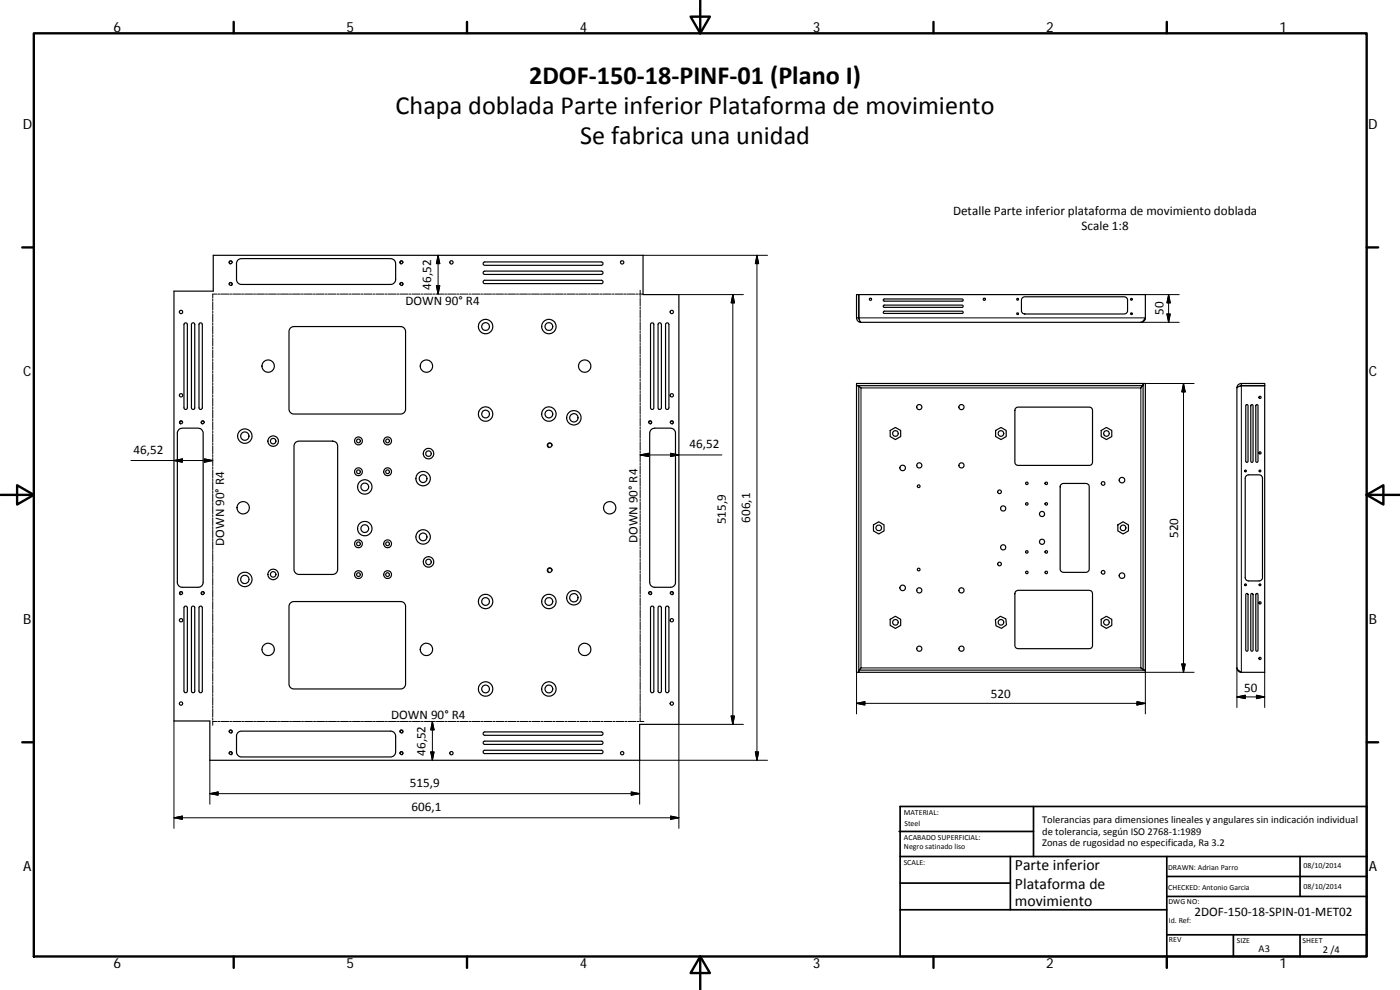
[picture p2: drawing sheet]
<svg xmlns="http://www.w3.org/2000/svg" width="420mm" height="297mm" viewBox="0 0 420 297" stroke-linecap="round" stroke-linejoin="round" font-family="sans-serif">
<g fill="none" stroke="#000" stroke-width=".36">
<path d="M71.4 78l1.1-.4h44.7a1.48 1.48 0 0 1 1.5 1.5v4.7a1.52 1.52 0 0 1-1.5 1.5h-44.7a1.48 1.48 0 0 1-1.5-1.5v-5zM145.1 78.7l35.4-.1a.51 .51 0 0 1 .5 .5 .51 .51 0 0 1-.5 .5h-35l-.5-.2zM52.2 87.4h11.8v-10.8h129v11.8h10.7v128.9h-11.7v10.8h-129v-11.8h-10.8zM55.3 97l.7-.1 .2 .4v25a.51 .51 0 0 1-.5 .6 .51 .51 0 0 1-.5-.6zM57.7 96.9h.6l.2 .4v25a.5 .5 0 0 1-.5 .6 .5 .5 0 0 1-.5-.6v-25zM59.8 97l.7-.1 .2 .4v25a.5 .5 0 0 1-.5 .6 .5 .5 0 0 1-.5-.6zM87.2 98.4l1-.4h32a1.48 1.48 0 0 1 1.5 1.5v23.2a1.45 1.45 0 0 1-1.5 1.5h-32a1.45 1.45 0 0 1-1.5-1.5v-23.2zM145.1 84.2l35.4-.1a.5 .5 0 0 1 .5 .5 .5 .5 0 0 1-.5 .5h-35l-.5-.2zM145.1 81.4l35.4-.1a.5 .5 0 0 1 .5 .5 .5 .5 0 0 1-.5 .5h-35l-.5-.2zM195.4 97l.6-.1 .2 .4v25a.5 .5 0 0 1-.5 .6 .5 .5 0 0 1-.5-.6zM197.6 97.1a.5 .5 0 0 1 .5-.2 .5 .5 0 0 1 .4 .4v25a.5 .5 0 0 1-.5 .6 .5 .5 0 0 1-.5-.6zM199.9 97l.6-.1 .3 .4v25a.51 .51 0 0 1-.6 .6 .51 .51 0 0 1-.5-.6z"/>
<path d="M257.1 95.4h.6M257.1 95.4a1.34 1.34 0 0 0 1.3 1.3l-.5-.9M257.7 95.4l.2 .4M257.7 88.4l.1 7M257.8 95.4l.1 .4M258.4 96.7h84M265.2 93.5l23.5-.1a.34 .34 0 0 1 .4 .3 .34 .34 0 0 1-.4 .3h-23.3l-.3-.1zM265.2 91.6l23.5-.1a.34 .34 0 0 1 .4 .4 .34 .34 0 0 1-.4 .3h-23.3l-.3-.1zM265.2 89.8l23.5-.1a.33 .33 0 0 1 .4 .3 .33 .33 0 0 1-.4 .4h-23.3l-.3-.2zM306.9 89.3l.7-.3 30 .1 .8 .7v3.7l-.4 .5-.6 .2h-29.8l-.7-.2-.3-.5-.1-3.5zM343.7 95.4l-.8 1.1-.5 .2M343.7 95.4v-7h-86.6v7"/>
<path d="M343.7 95.4a1.37 1.37 0 0 1-1.3 1.3M257.1 115.7h.6M257.7 115.7v86M257.7 115.7l.7 .7-.6-.4M343.1 115.3v-.2v.6l-.7 .7 .4-.6M343.1 115.7h-86h.1M343.1 115.1h.6v86.6h-86.6v-86.6h86v85.9M371.2 116.4v84M372.5 115.7h7M372.5 115.7l-.4 .2M372.5 115.1a1.3 1.3 0 0 0-1.3 1.3l.9-.5M372.5 115.1h7v86.6h-7"/>
<path d="M372.5 115.1v.6M379.5 115.7l-7.4 .2M53.6 128.9l1.1-.4h4.8a1.52 1.52 0 0 1 1.5 1.5v44.7a1.45 1.45 0 0 1-1.5 1.5h-4.8a1.45 1.45 0 0 1-1.5-1.5v-44.7zM88.7 132.8l1-.4h10.1a1.48 1.48 0 0 1 1.5 1.5v37a1.56 1.56 0 0 1-1.5 1.5h-10.1a1.52 1.52 0 0 1-1.5-1.5v-37zM195.4 128.9l1.1-.4h4.7a1.52 1.52 0 0 1 1.5 1.5v44.7a1.45 1.45 0 0 1-1.5 1.5h-4.7a1.48 1.48 0 0 1-1.5-1.5v-44.7zM267.2 129.2l1.5-1 1.6 1v1.8l-1.6 .9-1.5-.9zM298.8 129.2l1.6-1 1.6 1v1.8l-1.6 .9-1.6-.9zM304.8 122.5l.8-.3h21.3l.6 .2 .4 .7v15.6l-.2 .6-.8 .3h-21.8l-.4-.5-.1-.4v-15.6zM330.5 129.2l1.6-1 1.6 1v1.8l-1.6 .9-1.6-.9zM374 121.5l.3-.1 .3 .3v16.7a.34 .34 0 0 1-.4 .3 .34 .34 0 0 1-.3-.3zM375.5 121.5l.3-.1 .3 .3v16.7a.34 .34 0 0 1-.4 .3 .34 .34 0 0 1-.3-.3zM377 121.5l.3-.1 .2 .3v16.7a.33 .33 0 0 1-.3 .3 .33 .33 0 0 1-.3-.3z"/>
<path d="M262.1 157.5l1.6-1 1.6 1v1.8l-1.6 .9-1.6-.9zM318.4 145.4l.8-.3h6.7l.9 .5 .1 25.1-.2 .6-.6 .4h-7.2l-.7-.8v-24.8zM335.5 157.5l1.5-1 1.7 1v1.8l-1.7 .9-1.5-.9zM374.1 142.7l.6-.2h3.4l.8 .8v30l-.2 .6-.6 .4h-3.6l-.8-.8v-30zM304.8 177.5l.8-.4h21.3l.6 .3 .4 .7v15.5l-.2 .6-.8 .4h-21.3l-.6-.2-.4-.8v-15.5zM374 178.1h.3l.3 .3v16.7a.34 .34 0 0 1-.4 .3 .34 .34 0 0 1-.3-.3zM375.5 178.1h.3l.3 .3v16.6a.34 .34 0 0 1-.4 .4 .34 .34 0 0 1-.3-.3zM377 178.1h.3l.2 .3v16.7a.33 .33 0 0 1-.3 .3 .33 .33 0 0 1-.3-.3zM55.5 181.9h.5l.2 .4v25a.51 .51 0 0 1-.5 .5 .51 .51 0 0 1-.5-.5v-25zM57.7 181.9h.5l.3 .4v25a.5 .5 0 0 1-.5 .5 .5 .5 0 0 1-.5-.5v-25zM60 181.9h.5l.2 .4v25a.5 .5 0 0 1-.5 .5 .5 .5 0 0 1-.5-.5v-25zM87.2 180.9l1-.4h32a1.45 1.45 0 0 1 1.5 1.5v23.2a1.45 1.45 0 0 1-1.5 1.5h-32a1.45 1.45 0 0 1-1.5-1.5v-23.2z"/>
<path d="M195.5 181.9h.5l.2 .4v25a.5 .5 0 0 1-.5 .5 .5 .5 0 0 1-.5-.5v-25zM197.7 181.9h.5l.3 .4v25a.5 .5 0 0 1-.5 .5 .5 .5 0 0 1-.5-.5v-25zM200 181.9h.5l.3 .4v25a.51 .51 0 0 1-.6 .5 .51 .51 0 0 1-.5-.5v-25zM267.2 185.8l1.5-.9 1.6 .9v1.8l-1.6 1-1.5-1zM298.7 186l1.5-1.1 1.7 .8 .2 1.8-1.5 1-1.7-.7zM330.5 185.8l1.6-.9 1.6 .9v1.8l-1.6 1-1.6-1zM71.4 219.8l1.1-.4h44.7a1.48 1.48 0 0 1 1.5 1.5v4.7a1.56 1.56 0 0 1-1.5 1.5h-44.7a1.52 1.52 0 0 1-1.5-1.5v-5zM145.1 219.7l35.4-.1a.51 .51 0 0 1 .5 .5 .51 .51 0 0 1-.5 .5h-35l-.5-.2zM257.8 201.1h85.9M257.8 201.5l-.1 .2M258 200.9l.4-.5-.6 .7v.6M343 200.8l-.6-.4 .7 .6h.6"/>
<path d="M343.5 201l.2 .1M371.2 200.4l.4 .7 .9 .6M371.2 200.4a1.34 1.34 0 0 0 1.3 1.3M145.1 222.5l35.4-.1a.49 .49 0 0 1 .5 .5 .49 .49 0 0 1-.5 .5h-35l-.5-.3zM145.1 225.2l35.4-.1a.5 .5 0 0 1 .5 .5 .5 .5 0 0 1-.5 .5h-35l-.5-.3z"/>
<circle cx="69.2" cy="78.7" r=".4"/>
<circle cx="120.5" cy="78.7" r=".4"/>
<circle cx="135.5" cy="78.7" r=".5"/>
<circle cx="186.7" cy="78.7" r=".5"/>
<circle cx="54.3" cy="93.6" r=".51"/>
<circle cx="69.2" cy="85.2" r=".4"/>
<circle cx="120.5" cy="85.2" r=".4"/>
<circle cx="145.7" cy="98" r="1.18"/>
<circle cx="145.7" cy="98" r="2.15"/>
<circle cx="164.7" cy="98" r="1.18"/>
<circle cx="164.7" cy="98" r="2.16"/>
<circle cx="201.6" cy="93.6" r=".51"/>
<circle cx="261.2" cy="89.8" r=".33"/>
<circle cx="295.4" cy="89.8" r=".33"/>
<circle cx="305.4" cy="89.8" r=".27"/>
<circle cx="305.4" cy="94.1" r=".26"/>
<circle cx="339.6" cy="89.8" r=".27"/>
<circle cx="339.6" cy="94.1" r=".26"/>
<circle cx="54.3" cy="118.6" r=".5"/>
<circle cx="80.5" cy="109.8" r="1.86"/>
<circle cx="128" cy="109.8" r="1.86"/>
<circle cx="175.5" cy="109.8" r="1.86"/>
<circle cx="201.6" cy="118.6" r=".5"/>
<circle cx="378.1" cy="119.2" r=".34"/>
<circle cx="54.3" cy="126.7" r=".4"/>
<circle cx="60.8" cy="126.7" r=".4"/>
<circle cx="73.5" cy="130.9" r="2.16"/>
<circle cx="73.5" cy="130.9" r="1.25"/>
<circle cx="82" cy="132.4" r="1.57"/>
<circle cx="82" cy="132.4" r=".83"/>
<circle cx="107.6" cy="132.3" r=".56"/>
<circle cx="107.6" cy="132.3" r="1.18"/>
<circle cx="116.3" cy="132.3" r=".56"/>
<circle cx="116.3" cy="132.3" r="1.18"/>
<circle cx="128.6" cy="136.1" r=".83"/>
<circle cx="128.6" cy="136.1" r="1.58"/>
<circle cx="145.7" cy="124.2" r="2.15"/>
<circle cx="145.7" cy="124.2" r="1.16"/>
<circle cx="164.7" cy="124.2" r="2.16"/>
<circle cx="164.7" cy="124.2" r="1.16"/>
<circle cx="165" cy="133.6" r=".63"/>
<circle cx="172.2" cy="125.4" r="1.24"/>
<circle cx="172.2" cy="125.4" r="2.17"/>
<circle cx="195.1" cy="126.7" r=".4"/>
<circle cx="201.6" cy="126.7" r=".41"/>
<circle cx="268.7" cy="130.1" r=".84"/>
<circle cx="275.9" cy="139.6" r=".77"/>
<circle cx="275.9" cy="122.1" r=".77"/>
<circle cx="288.5" cy="139.6" r=".77"/>
<circle cx="288.6" cy="122.1" r=".78"/>
<circle cx="300.4" cy="130.1" r=".84"/>
<circle cx="332.1" cy="130.1" r=".84"/>
<circle cx="378.1" cy="135.9" r=".33"/>
<circle cx="73" cy="152.3" r="1.85"/>
<circle cx="107.6" cy="141.6" r=".56"/>
<circle cx="107.6" cy="141.5" r="1.18"/>
<circle cx="109.5" cy="158.6" r="1.16"/>
<circle cx="109.5" cy="146.1" r="1.16"/>
<circle cx="109.5" cy="158.6" r="2.16"/>
<circle cx="109.5" cy="146.1" r="2.16"/>
<circle cx="116.3" cy="141.5" r=".56"/>
<circle cx="116.3" cy="141.5" r="1.18"/>
<circle cx="127" cy="143.6" r="1.16"/>
<circle cx="127" cy="143.6" r="2.16"/>
<circle cx="183" cy="152.3" r="1.85"/>
<circle cx="263.7" cy="158.4" r=".84"/>
<circle cx="270.9" cy="140.4" r=".83"/>
<circle cx="275.7" cy="145.9" r=".42"/>
<circle cx="300" cy="147.6" r=".55"/>
<circle cx="301.1" cy="152.6" r=".78"/>
<circle cx="308.2" cy="151.2" r=".37"/>
<circle cx="308.2" cy="145" r=".37"/>
<circle cx="312.7" cy="154.2" r=".77"/>
<circle cx="314" cy="151.2" r=".38"/>
<circle cx="314" cy="145" r=".38"/>
<circle cx="331.1" cy="145.1" r=".55"/>
<circle cx="336.7" cy="144" r=".84"/>
<circle cx="337" cy="158.4" r=".84"/>
<circle cx="373.8" cy="141.3" r=".27"/>
<circle cx="378.1" cy="141.3" r=".27"/>
<circle cx="54.4" cy="178" r=".41"/>
<circle cx="60.8" cy="178" r=".4"/>
<circle cx="73.5" cy="173.9" r="2.17"/>
<circle cx="73.5" cy="173.8" r="1.26"/>
<circle cx="82" cy="172.3" r="1.57"/>
<circle cx="82" cy="172.3" r=".83"/>
<circle cx="107.6" cy="163.2" r=".56"/>
<circle cx="107.6" cy="172.4" r=".56"/>
<circle cx="107.6" cy="172.4" r="1.16"/>
<circle cx="107.6" cy="163.2" r="1.18"/>
<circle cx="116.3" cy="172.4" r=".56"/>
<circle cx="116.3" cy="163.2" r=".56"/>
<circle cx="116.3" cy="172.4" r="1.16"/>
<circle cx="116.3" cy="163.2" r="1.18"/>
<circle cx="127" cy="161.1" r="2.16"/>
<circle cx="127" cy="161.1" r="1.16"/>
<circle cx="128.6" cy="168.6" r=".83"/>
<circle cx="128.6" cy="168.6" r="1.58"/>
<circle cx="165" cy="171.1" r=".62"/>
<circle cx="172.2" cy="179.4" r="1.24"/>
<circle cx="172.2" cy="179.4" r="2.17"/>
<circle cx="195.1" cy="178" r=".41"/>
<circle cx="201.6" cy="178" r=".41"/>
<circle cx="270.9" cy="176.4" r=".83"/>
<circle cx="275.7" cy="170.9" r=".41"/>
<circle cx="275.9" cy="177.1" r=".76"/>
<circle cx="288.5" cy="177.1" r=".77"/>
<circle cx="300" cy="169.2" r=".55"/>
<circle cx="301.1" cy="164.2" r=".78"/>
<circle cx="308.2" cy="171.8" r=".37"/>
<circle cx="308.2" cy="165.6" r=".37"/>
<circle cx="312.7" cy="162.6" r=".77"/>
<circle cx="314" cy="171.8" r=".38"/>
<circle cx="314" cy="165.6" r=".38"/>
<circle cx="331.1" cy="171.7" r=".55"/>
<circle cx="336.7" cy="172.7" r=".83"/>
<circle cx="373.8" cy="175.5" r=".27"/>
<circle cx="378.1" cy="175.5" r=".27"/>
<circle cx="54.3" cy="186.1" r=".5"/>
<circle cx="80.5" cy="194.9" r="1.84"/>
<circle cx="128" cy="194.9" r="1.85"/>
<circle cx="145.7" cy="180.5" r="1.17"/>
<circle cx="145.7" cy="180.5" r="2.15"/>
<circle cx="164.7" cy="180.5" r="1.17"/>
<circle cx="164.7" cy="180.5" r="2.16"/>
<circle cx="175.5" cy="194.9" r="1.85"/>
<circle cx="201.6" cy="186.1" r=".5"/>
<circle cx="268.7" cy="186.7" r=".84"/>
<circle cx="275.9" cy="194.6" r=".77"/>
<circle cx="288.6" cy="194.6" r=".78"/>
<circle cx="300.4" cy="186.7" r=".84"/>
<circle cx="332.1" cy="186.7" r=".84"/>
<circle cx="378.1" cy="197.5" r=".33"/>
<circle cx="378.1" cy="180.9" r=".33"/>
<circle cx="54.3" cy="211.1" r=".5"/>
<circle cx="69.2" cy="219.5" r=".4"/>
<circle cx="120.5" cy="219.5" r=".4"/>
<circle cx="145.7" cy="206.7" r="1.17"/>
<circle cx="145.7" cy="206.7" r="2.15"/>
<circle cx="164.7" cy="206.7" r="1.17"/>
<circle cx="164.7" cy="206.7" r="2.16"/>
<circle cx="201.6" cy="211.1" r=".5"/>
<circle cx="69.2" cy="226" r=".41"/>
<circle cx="120.5" cy="226" r=".4"/>
<circle cx="135.5" cy="226" r=".49"/>
<circle cx="186.7" cy="226" r=".5"/>
</g>
<g fill="none" stroke="#000" stroke-width=".3">
<path d="M69.7 78.8a.51 .51 0 0 0-.4-.6 .51 .51 0 0 0-.6 .5 .51 .51 0 0 0 .4 .5M121 78.8a.51 .51 0 0 0-.5-.6 .51 .51 0 0 0-.6 .4 .51 .51 0 0 0 .5 .6M131.5 76.6v11.6M131.5 76.6l.5 2.5h-1zM193 76.6h37.3M227.2 76.6v151.5M227.2 76.6l.5 2.5h-1zM63.8 89.7v.6M63.8 90.6v2.4M63.8 93.3v.6M63.8 94.2v2.4M63.8 96.9v.6"/>
<path d="M63.8 97.8v2.4M65 88.2h-1.2v1.2M65.3 88.2h.6M66.2 88.2h2.4M68.7 85.3a.5 .5 0 0 1 .4-.6 .5 .5 0 0 1 .6 .4 .5 .5 0 0 1-.4 .6M68.9 88.2h.6M69.8 88.2h2.4M72.5 88.2h.6M73.4 88.2h2.4M76.1 88.2h.6M77 88.2h2.4M79.7 88.2h.6"/>
<path d="M80.6 88.2h2.4M83.3 88.2h.6M84.2 88.2h2.4M86.9 88.2h.6M87.8 88.2h2.4M90.5 88.2h.5M91.3 88.2h2.4M94 88.2h.6M94.9 88.2h2.4M97.6 88.2h.6M98.5 88.2h2.4M101.2 88.2h.6"/>
<path d="M102.1 88.2h2.4M104.8 88.2h.6M105.7 88.2h2.4M108.4 88.2h.6M109.3 88.2h2.4M112 88.2h.6M112.9 88.2h2.3M115.6 88.2h.6M116.4 88.2h2.5M119.1 88.2h.6M120 85.3a.5 .5 0 0 1 .4-.6 .5 .5 0 0 1 .6 .4 .5 .5 0 0 1-.4 .6M120 88.2h2.4"/>
<path d="M122.7 88.2h.6M123.6 88.2h2.4M126.3 88.2h.6M127.2 88.2h2.4M129.9 88.2h.6M130.8 88.2h2.4M131 85.7h1l-.5 2.5zM133.5 88.2h.6M134.4 88.2h2.4M137.1 88.2h.6M138 88.2h2.4M140.7 88.2h.6"/>
<path d="M141.6 88.2h2.4M144.3 88.2h.6M145.1 88.2h2.4M147.8 88.2h.7M148.7 88.2h2.4M151.4 88.2h.6M152.3 88.2h2.4M155 88.2h.6M155.9 88.2h2.4M158.6 88.2h.6M159.5 88.2h2.4M162.2 88.2h.6"/>
<path d="M163.1 88.2h2.4M165.8 88.2h.6M166.7 88.2h2.4M169.4 88.2h.6M170.3 88.2h2.4M173 88.2h.6M173.9 88.2h2.3M176.5 88.2h.6M177.4 88.2h2.4M180.1 88.2h.6M181 88.2h2.4M183.7 88.2h.6"/>
<path d="M184.6 88.2h2.4M187.3 88.2h.6M188.2 88.2h2.4M190.9 88.2h.6M191.8 88.2h1.2M192.1 87.1v1.2M192.1 88.6v.6M192.1 89.5v2.4M192.1 92.2v.6M192.1 93.1v2.4M192.1 95.8v.6M192.1 96.7v2.4"/>
<path d="M192.1 99.4v.6M203.7 88.4h19.4M219.9 88.4v128.9M219.9 88.4l.5 2.5h-1zM257.7 95.4h86M342.4 96.7h11.5M343.7 95.8l-.3 .1M343.7 88.4h10.2M350.2 94.2h1l-.5 2.5zM350.7 88.4l.5 2.5h-1zM350.7 88.4v8.3M63.8 100.5v.6"/>
<path d="M63.8 101.4v2.4M63.8 104.1v.6M63.8 105v2.4M63.8 107.7v.6M63.8 108.6v2.4M63.8 111.3v.6M63.8 112.2v2.4M63.8 114.9v.6M63.8 115.8v2.4M63.8 118.5v.6M63.8 119.4v2.4M192.1 100.3v2.4"/>
<path d="M192.1 103v.6M192.1 103.9v2.4M192.1 106.6v.6M192.1 107.5v2.4M192.1 110.2v.6M192.1 111v2.5M192.1 113.8v.5M192.1 114.7v2.3M192.1 117.3v.7M192.1 118.2v2.4M258.4 116.4h84v84h-84zM343.1 115.1h15.3"/>
<path d="M355.2 115.1v86.6M355.2 115.1l.5 2.5h-1zM372.5 115.7v86M39.3 138.2h24.5M52.2 138.2l2.5-.5v1zM54.8 126.8a.51 .51 0 0 0-.4-.6 .51 .51 0 0 0-.6 .5 .51 .51 0 0 0 .5 .5M61.3 126.8a.51 .51 0 0 0-.4-.6 .51 .51 0 0 0-.6 .4 .51 .51 0 0 0 .4 .6M61.4 137.7l2.4 .5-2.4 .5zM63.8 122.1v.6M63.8 123v2.4M63.8 125.7v.6M63.8 126.6v2.3"/>
<path d="M63.8 129.3v.6M63.8 130.2v2.4M63.8 132.9v.6M63.8 133.8v2.3M63.8 136.4v.7M63.8 137.3v2.4M165.7 133.7a.75 .75 0 0 0-.6-.8 .75 .75 0 0 0-.9 .6 .75 .75 0 0 0 .7 .8M192.1 136.5l2.5-.5v1zM192.1 136.5h24.6M192.1 120.9v.6M192.1 121.8v2.4M192.1 124.5v.6"/>
<path d="M192.1 125.4v2.4M192.1 128.1v.6M192.1 129v2.4M192.1 131.7v.6M192.1 132.6v2.4M192.1 135.3v.6M192.1 136.2v2.4M192.1 138.9v.6M192.1 139.8v2.4M194.6 126.8a.51 .51 0 0 1 .5-.6 .51 .51 0 0 1 .5 .5 .51 .51 0 0 1-.4 .5M201.1 126.8a.5 .5 0 0 1 .5-.6 .5 .5 0 0 1 .5 .5 .5 .5 0 0 1-.4 .5M201.2 136l2.5 .5-2.5 .5z"/>
<path d="M63.8 140.1v.5M63.8 140.9v2.4M63.8 143.6v.7M63.8 144.5v2.4M63.8 147.2v.6M63.8 148.1v2.4M63.8 150.8v.6M63.8 151.7v2.4M63.8 154.4v.6M63.8 155.3v2.4M63.8 158v.6M63.8 158.9v2.4"/>
<path d="M192.1 142.5v.6M192.1 143.4v2.4M192.1 146.1v.6M192.1 147v2.4M192.1 149.7v.6M192.1 150.6v2.4M192.1 153.3v.6M192.1 154.2v2.4M192.1 156.9v.6M192.1 157.8v2.4M54.8 178.1a.5 .5 0 0 0-.4-.6 .5 .5 0 0 0-.6 .4 .5 .5 0 0 0 .5 .6M61.3 178.1a.5 .5 0 0 0-.4-.6 .5 .5 0 0 0-.6 .4 .5 .5 0 0 0 .4 .6"/>
<path d="M63.8 161.6v.6M63.8 162.5v2.4M63.8 165.2v.6M63.8 166.1v2.4M63.8 168.8v.6M63.8 169.7v2.4M63.8 172.4v.6M63.8 173.3v2.4M63.8 176v.6M63.8 176.9v2.4M63.8 179.6v.6M165.7 171.2a.76 .76 0 0 0-.6-.8 .76 .76 0 0 0-.9 .6 .76 .76 0 0 0 .7 .9"/>
<path d="M192.1 160.5v.6M192.1 161.4v2.4M192.1 164.1v.6M192.1 165v2.3M192.1 167.7v.6M192.1 168.6v2.4M192.1 171.3v.6M192.1 172.1v2.4M192.1 174.8v.7M192.1 175.7v2.4M192.1 178.5v.5M192.1 179.3v2.4"/>
<path d="M194.6 178.1a.5 .5 0 0 1 .4-.6 .5 .5 0 0 1 .6 .4 .5 .5 0 0 1-.4 .6M201.1 178.1a.5 .5 0 0 1 .4-.6 .5 .5 0 0 1 .6 .4 .5 .5 0 0 1-.4 .6M63.8 180.5v2.4M63.8 183.2v.6M63.8 184.1v2.4M63.8 186.8v.6M63.8 187.7v2.4M63.8 190.4v.5M63.8 191.3v2.3M63.8 194v.6M63.8 194.9v2.4M63.8 197.5v.6"/>
<path d="M63.8 198.4v2.4M192.1 182v.6M192.1 182.9v2.4M192.1 185.6v.6M192.1 186.5v2.4M192.1 189.2v.6M192.1 190.1v2.4M192.1 192.8v.6M192.1 193.7v2.4M192.1 196.4v.6M192.1 197.3v2.4M354.7 199.2h1l-.5 2.5z"/>
<path d="M52.2 216.3v32.2M63.8 201.1v.6M63.8 202.1v2.3M63.8 204.7v.6M63.8 205.6v2.4M63.8 208.3v.6M63.8 209.2v2.4M63.8 211.9v.6M63.8 212.8v2.4M63.8 215.5v.6M65 216.5h-1.2v1.1M65.3 216.5h.6"/>
<path d="M66.3 216.5h2.3M68.7 219.6a.5 .5 0 0 1 .4-.6 .5 .5 0 0 1 .6 .4 .5 .5 0 0 1-.4 .6M68.9 216.5h.6M69.8 216.5h2.4M72.5 216.5h.6M73.4 216.5h2.4M76.1 216.5h.6M77 216.5h2.4M79.7 216.5h.6M80.6 216.5h2.4M83.3 216.5h.6M84.2 216.5h2.4"/>
<path d="M86.9 216.5h.6M87.8 216.5h2.4M90.5 216.5h.6M91.4 216.5h2.4M94.1 216.5h.6M95 216.5h2.4M97.7 216.5h.6M98.6 216.5h2.4M101.3 216.5h.6M102.2 216.5h2.4M104.9 216.5h.6M105.8 216.5h2.4"/>
<path d="M108.5 216.5h.6M109.4 216.5h2.4M112.1 216.5h.6M113 216.5h2.3M115.7 216.5h.6M116.6 216.5h2.4M119.3 216.5h.6M120 219.6a.5 .5 0 0 1 .4-.6 .5 .5 0 0 1 .6 .4 .5 .5 0 0 1-.4 .6M120.2 216.5h2.3M122.8 216.5h.7M123.8 216.5h2.3M126.5 216.5h.5"/>
<path d="M127.3 216.5h2.4M129.8 216.5v11.6M129.8 216.5l.5 2.5h-1zM130 216.5h.7M130.9 216.5h2.4M133.6 216.5h.6M134.5 216.5h2.4M137.2 216.5h.6M138.1 216.5h2.4M140.8 216.5h.6M141.7 216.5h2.4M144.4 216.5h.6"/>
<path d="M145.3 216.5h2.4M148 216.5h.6M148.9 216.5h2.4M151.6 216.5h.6M152.5 216.5h2.4M155.2 216.5h.6M156.1 216.5h2.4M158.8 216.5h.6M159.7 216.5h2.4M162.4 216.5h.6M163.3 216.5h2.4M166 216.5h.6"/>
<path d="M166.9 216.5h2.4M169.6 216.5h.6M170.5 216.5h2.4M173.2 216.5h.6M174.1 216.5h2.4M176.8 216.5h.6M177.7 216.5h2.4M180.3 216.5h.7M181.3 216.5h2.4M184 216.5h.5M184.9 216.5h2.3M187.5 216.5h.7"/>
<path d="M188.5 216.5h2.3M191.1 216.5h.6M192 216.5h1.2M192.1 200v.6M192.1 200.9v2.4M192.1 203.6v.6M192.1 204.5v2.4M192.1 207.2v.6M192.1 208.1v2.4M192.1 210.8v.6M192.1 211.7v2.4M192.1 214.4v.6"/>
<path d="M192.1 215.3v1.2M219.4 214.8h1l-.5 2.5zM223.1 217.3h-19.4v31.2M257.1 211l2.5-.5v1zM257.1 211h86.6M257.1 201.7v12.5M341.2 210.5l2.5 .5-2.5 .5zM343.7 201.7h14.7M343.7 201v13.2M371.2 209.1l2.5-.5v1zM371.2 209.1h8.3M371.2 200.4v11.9"/>
<path d="M372.1 201.4v.2M377.1 208.6l2.4 .5-2.4 .5zM379.5 201.7v10.6M63 238.1l2.5-.5v1zM63 238.1h129M63 228.1v13.2M68.7 226.1a.5 .5 0 0 1 .4-.6 .5 .5 0 0 1 .6 .4 .5 .5 0 0 1-.4 .6M120 226.1a.5 .5 0 0 1 .4-.6 .5 .5 0 0 1 .6 .4 .5 .5 0 0 1-.4 .6M129.3 225.6h1l-.5 2.5zM189.5 237.6l2.5 .5-2.5 .5zM226.7 225.6h1l-.5 2.5zM230.3 228.1h-38.3v13.2"/>
<path d="M52.2 245.4l2.5-.5v.9zM52.2 245.4h151.5M201.2 244.9l2.5 .5-2.5 .4z"/>
</g>
<g fill="none" stroke="#000" stroke-width=".71">
<path d="M10.1 10h400.1v277h-400.1zM70.1 6.6v3.4M140.2 6.6v3.4M207.3 5h5.8l-2.9 5zM210.2 0v10M280.2 6.6v3.4M350.2 6.6v3.4M6.7 74.2h3.4M410.2 74.2h3.4M.2 148.5h9.9M5.1 145.6l5 2.9-5 2.9zM410.2 148.5l5-2.9v5.8z"/>
<path d="M410.2 148.5h9.9M6.7 222.7h3.4M410.2 222.7h3.4M70.1 287v3.4M140.2 287v3.4M210.2 287l2.9 5h-5.8zM210.2 287v10M280.2 287v3.4M350.2 287v3.4"/>
</g>
<g fill="none" stroke="#000" stroke-width=".51">
<path d="M269.8 249.5h40.4M270.1 257h140.1M270.1 242h140.1v45h-140.1zM303.2 257v16M310.2 242v15M350.2 257v30M390.2 257v12M270.1 273h80.1M270.1 265h33.1M350.2 269h60M350.2 263h60M350.2 280.5h60"/>
<path d="M370.2 280.5v6.5M390.2 280.5v6.5"/>
</g>
<g fill="#000" stroke="#000" stroke-width=".3">
<path d="M131.5 76.6l.5 2.5h-1zM227.2 76.6l.5 2.5h-1zM131 85.7h1l-.5 2.5zM219.9 88.4l.5 2.5h-1zM350.2 94.2h1l-.5 2.5zM350.7 88.4l.5 2.5h-1zM355.2 115.1l.5 2.5h-1zM52.2 138.2l2.5-.5v1zM61.4 137.7l2.4 .5-2.4 .5zM192.1 136.5l2.5-.5v1zM201.2 136l2.5 .5-2.5 .5zM354.7 199.2h1l-.5 2.5z"/>
<path d="M129.8 216.5l.5 2.5h-1zM219.4 214.8h1l-.5 2.5zM257.1 211l2.5-.5v1zM341.2 210.5l2.5 .5-2.5 .5zM371.2 209.1l2.5-.5v1zM377.1 208.6l2.4 .5-2.4 .5zM63 238.1l2.5-.5v1zM129.3 225.6h1l-.5 2.5zM189.5 237.6l2.5 .5-2.5 .5zM226.7 225.6h1l-.5 2.5zM52.2 245.4l2.5-.5v.9zM201.2 244.9l2.5 .5-2.5 .4z"/>
</g>
<g font-size="7.9">
<text x="158.8" y="25.1">2DOF‐150‐18‐PINF‐01 (Plano I)</text>
<text x="118.7" y="34.1">Chapa doblada Parte inferior Plataforma de movimiento</text>
<text x="174.1" y="43.1">Se fabrica una unidad</text>
</g>
<g font-size="4.7">
<text x="304.6" y="261.2">Parte inferior</text>
<text x="304.6" y="266.6">Plataforma de</text>
<text x="304.6" y="272">movimiento</text>
</g>
<g font-size="4.2">
<text x="34" y="9.6">6</text>
<text x="104" y="9.6">5</text>
<text x="174" y="9.6">4</text>
<text x="244" y="9.6">3</text>
<text x="314" y="9.6">2</text>
<text x="384" y="9.6">1</text>
<text x="6.8" y="38.7">D</text>
<text x="410.6" y="38.7">D</text>
<text x="7" y="112.9">C</text>
<text x="410.8" y="112.9">C</text>
<text x="7" y="187.1">B</text>
<text x="410.8" y="187.1">B</text>
<text x="7" y="261.3">A</text>
<text x="410.8" y="261.3">A</text>
<text x="34" y="290.4">6</text>
<text x="104" y="290.4">5</text>
<text x="174" y="290.4">4</text>
<text x="244" y="290.4">3</text>
<text x="314" y="290.4">2</text>
<text x="384" y="290.4">1</text>
</g>
<g font-size="3.9">
<text x="286" y="64.5">Detalle Parte inferior plataforma de movimiento doblada</text>
<text x="324.6" y="69">Scale 1:8</text>
<text x="129.4" y="86.9" transform="rotate(-90 129.4 86.9)">46,52</text>
<text x="121.7" y="91.6">DOWN 90° R4</text>
<text x="349.2" y="94.6" transform="rotate(-90 349.2 94.6)">50</text>
<text x="40.1" y="136.1">46,52</text>
<text x="206.9" y="134.4">46,52</text>
<text x="217.8" y="157.4" transform="rotate(-90 217.8 157.4)">515,9</text>
<text x="225.1" y="156.8" transform="rotate(-90 225.1 156.8)">606,1</text>
<text x="353.6" y="161.4" transform="rotate(-90 353.6 161.4)">520</text>
<text x="67.2" y="163.7" transform="rotate(-90 67.2 163.7)">DOWN 90° R4</text>
<text x="191.3" y="162.9" transform="rotate(-90 191.3 162.9)">DOWN 90° R4</text>
<text x="297.4" y="209.5">520</text>
<text x="373.4" y="207.5">50</text>
<text x="117.4" y="215.7">DOWN 90° R4</text>
<text x="127.7" y="226.8" transform="rotate(-90 127.7 226.8)">46,52</text>
<text x="123" y="236">515,9</text>
<text x="123.5" y="243.2">606,1</text>
<text x="358.5" y="274.9">2DOF‐150‐18‐SPIN‐01‐MET02</text>
</g>
<g font-size="3.1">
<text x="312.8" y="246.8">Tolerancias para dimensiones lineales y angulares sin indicación individual</text>
<text x="312.8" y="250.4">de tolerancia, según ISO 2768‐1:1989</text>
<text x="312.8" y="254">Zonas de rugosidad no especificada, Ra 3.2</text>
<text x="377.7" y="285.6">A3</text>
<text x="397" y="285.9">2 /4</text>
</g>
<g font-size="2.4">
<text x="271.2" y="244.4">MATERIAL:</text>
<text x="271.3" y="251.9">ACABADO SUPERFICIAL:</text>
<text x="271.4" y="247.9">Steel</text>
<text x="271.3" y="254.6">Negro satinado liso</text>
<text x="271.2" y="259.7">SCALE:</text>
<text x="350.6" y="260.9">DRAWN: Adrian Parro</text>
<text x="391.2" y="260.6">08/10/2014</text>
<text x="350.6" y="267">CHECKED: Antonio Garcia</text>
<text x="391.2" y="266.6">08/10/2014</text>
<text x="350.7" y="271.4">DWG NO:</text>
<text x="350.8" y="276.8">Id. Ref:</text>
<text x="350.8" y="282.8">REV</text>
<text x="371.2" y="282.9">SIZE</text>
<text x="390.9" y="282.9">SHEET</text>
</g>
</svg>
